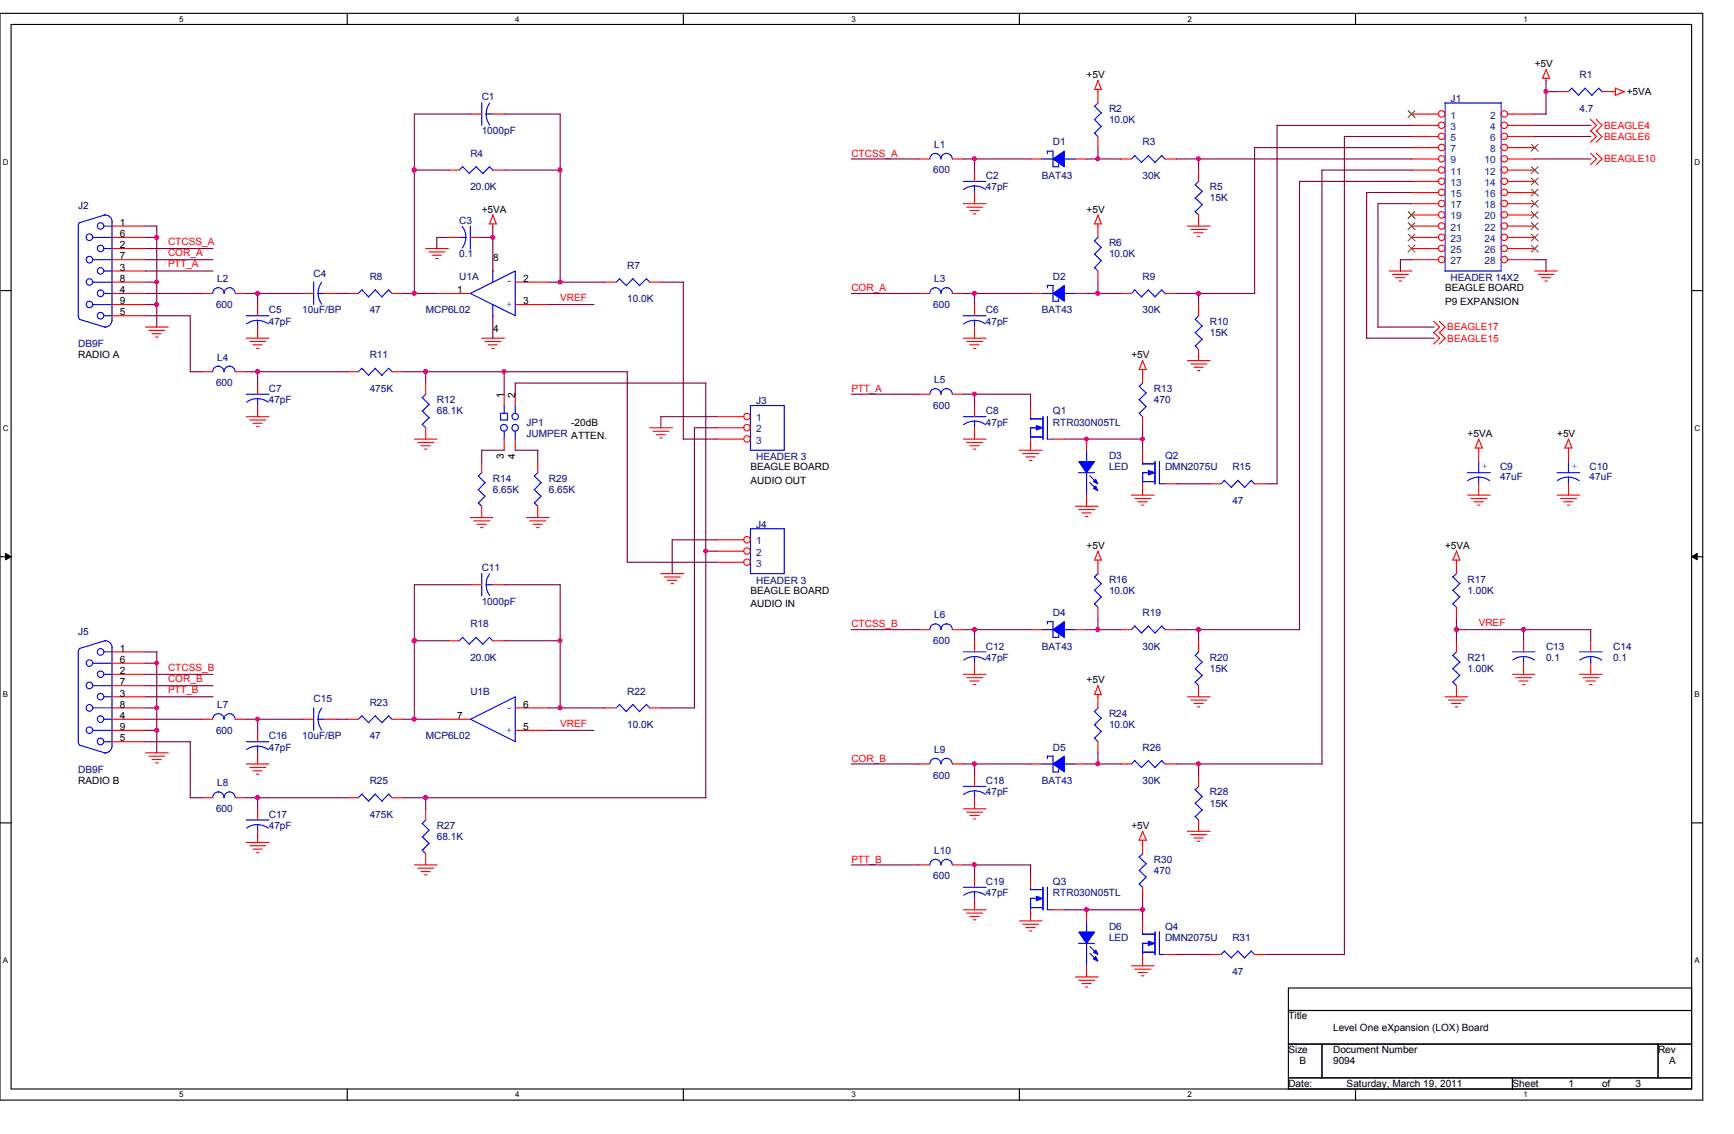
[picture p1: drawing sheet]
<svg xmlns="http://www.w3.org/2000/svg" width="330mm" height="216mm" viewBox="0 0 330 216" stroke-linecap="round" stroke-linejoin="round" font-family="sans-serif">
<path d="M0 2.5h324.2v206.9h-324.2zM2.1 4.7h320v202.6h-320z" fill="none" stroke="#000" stroke-width=".21"/>
<g fill="#fff">
<path d="M34.1 2.8h.8v1.6h-.8z"/>
<path d="M34.1 207.5h.8v1.7h-.8z"/>
</g>
<path d="M66.1 2.5v2.2M66.1 207.3v2.1" fill="none" stroke="#000" stroke-width=".21"/>
<g fill="#fff">
<path d="M98.1 2.8h.8v1.6h-.8z"/>
<path d="M98.1 207.5h.8v1.7h-.8z"/>
</g>
<path d="M130.1 2.5v2.2M130.1 207.3v2.1" fill="none" stroke="#000" stroke-width=".21"/>
<g fill="#fff">
<path d="M162.1 2.8h.8v1.6h-.8z"/>
<path d="M162.1 207.5h.8v1.7h-.8z"/>
</g>
<path d="M194.1 2.5v2.2M194.1 207.3v2.1" fill="none" stroke="#000" stroke-width=".21"/>
<g fill="#fff">
<path d="M226.1 2.8h.8v1.6h-.8z"/>
<path d="M226.1 207.5h.8v1.7h-.8z"/>
</g>
<path d="M258.1 2.5v2.2M258.1 207.3v2.1" fill="none" stroke="#000" stroke-width=".21"/>
<g fill="#fff">
<path d="M290.1 2.8h.8v1.6h-.8z"/>
<path d="M290.1 207.5h.8v1.7h-.8z"/>
<path d="M.6 30h1v1.7h-1z"/>
<path d="M322.7 30h1v1.7h-1z"/>
<path d="M.6 80.6h1v1.7h-1z"/>
<path d="M322.7 80.6h1v1.7h-1z"/>
</g>
<path d="M0 55.3h2.1M322.1 55.3h2.1" fill="none" stroke="#000" stroke-width=".21"/>
<g fill="#fff">
<path d="M.6 131.3h.9v1.7h-.9z"/>
<path d="M322.7 131.3h1v1.7h-1z"/>
</g>
<path d="M0 106h2.1M322.1 106h2.1" fill="none" stroke="#000" stroke-width=".21"/>
<path d="M1.1 105.4l1 .6-1 .6zM322.1 106l1.1-.6v1.2z" fill="#000"/>
<path d="M1.1 105.4l1 .6-1 .6zM322.1 106l1.1-.6v1.2z" fill="none" stroke="#000" stroke-width=".19"/>
<g fill="#fff">
<path d="M.6 182h.9v1.7h-.9z"/>
<path d="M322.7 182h1v1.7h-1z"/>
</g>
<path d="M0 156.7h2.1M322.1 156.7h2.1M245.3 188.1h76.8v19.2h-76.8zM245.3 192.4h76.8M245.3 198.8h76.8M251.7 198.8v6.4M315.7 198.8v6.4M245.3 205.2h76.8M288 205.2v2.1" fill="none" stroke="#000" stroke-width=".21"/>
<g fill="none" stroke="#f00" stroke-width=".21">
<path d="M208.4 17h1.3M209.1 17v.5M209.1 15.3l.6 1.8M209.1 15.3l-.7 1.7M293.7 14.9h1.3M294.4 14.9v.5M294.4 13.2l.7 1.7M294.4 13.2l-.6 1.7M307.1 17.4h.5M307.6 16.8v1.3l1.7-.7M307.6 16.8l1.8 .7M85.3 32.4h2.2"/>
<path d="M93.8 32.4h2.2M183.5 38.8h4.3M184.1 39.5h3M302.9 22.7l1.1 1.2-1.1 1.1M302.9 24.9l1.1 1.1-1.1 1.1M302.9 29.2l1.1 1.1-1.1 1.1M304 22.7l1.1 1.2-1.1 1.1M304 24.9l1.1 1.1-1.1 1.1M304 29.2l1.1 1.1-1.1 1.1M81.1 47.3h4.3M81.7 48h3M82.3 48.6h1.7"/>
<path d="M83 49.2h.4M93.2 42.6h1.3M93.8 42.6v.5M93.8 40.9l.7 1.8M93.9 40.9l-.7 1.7M184.7 40.1h1.8M185.4 40.7h.4M208.4 42.6h1.3M209.1 42.6v.5M209.1 40.9l.6 1.8M209.1 40.9l-.7 1.7M226.1 43h4.3"/>
<path d="M226.8 43.7h3M227.4 44.3h1.7M228 45h.5M264.5 51.6h4.3M265.2 52.2h3M265.7 52.9h1.8M266.5 53.5h.4M292.2 51.6h4.4M292.9 52.2h3M293.5 52.9h1.8M294.2 53.5h.5M27.7 62.3h4.3"/>
<path d="M28.4 62.9h3M29 63.5h1.7M29.6 64.2h.5M38.4 70.8h2.1M44.8 70.8h2.1M46.9 64.4h4.3M46.9 79.3h4.3M47.6 65h3M47.6 80h3M48.2 65.7h1.7M48.8 66.3h.5M81.1 72.9v2.2"/>
<path d="M91.7 64.4h4.3M92.4 65h3M93 65.7h1.7M93.6 66.3h.5M136.5 79.3h5.1M183.5 64.4h4.3M184.1 65h3M184.7 65.7h1.8M185.4 66.3h.4M216.9 70.4h1.4M217.6 70.4v2.5M217.6 79.3v2.1"/>
<path d="M217.6 68.7l.7 1.7M217.6 68.6l-.7 1.8M226.1 68.7h4.3M226.8 69.3h3M227.4 69.9h1.7M228 70.6h.5M273 63.3l1.1 1.1-1.1 1.1M273 61.2l1.1 1.1-1.1 1.1M274.1 63.3l1.1 1.1-1.1 1.1M274.1 61.2l1.1 1.1-1.1 1.1M48.2 80.6h1.7M48.8 81.2h.5"/>
<path d="M78.9 83.6h4.3M79.6 84.2h3M80.2 84.9h1.7M80.8 85.5h.5M81.1 81.4v2.2M89.6 98.5h4.3M90.2 99.2h3.1M90.8 99.8h1.8M100.2 98.5h4.4M100.9 99.2h3M101.5 99.8h1.7M123.7 81.4h4.3"/>
<path d="M124.4 82.1h3M125 82.8h1.7M125.6 83.4h.5M136.5 83.6h5.1M136.5 81.4h5.1M183.5 83.6h4.3M184.1 84.2h3M184.7 84.9h1.8M185.4 85.5h.4M194.1 85.7h4.3M194.8 86.4h3M195.4 87h1.7"/>
<path d="M196 87.7h.5M204.8 96.4h4.3M205.4 97h3.1M206 97.7h1.8M206.7 98.3h.5M215.5 94.3h4.3M216.1 94.9h3M216.7 95.5h1.8M217.4 96.2h.4M279.5 94.3h4.3M280.1 94.9h3M280.7 95.5h1.8"/>
<path d="M280.9 85.3h1.4M281.4 96.2h.4M281.6 85.3v.5M281.6 83.6l.7 1.7M281.6 83.6l-.7 1.7M296.5 94.3h4.3M297.2 94.9h3M297.7 95.5h1.8M298 85.3h1.3M298.5 96.2h.4M298.7 85.3v.5M298.7 83.6l.7 1.7"/>
<path d="M298.7 83.6l-.7 1.7M91.5 100.4h.5M102.2 100.4h.4M125.8 109.2h4.4M126.5 109.8h3M127.1 110.5h1.8M127.8 111.1h.5M208.4 106.6h1.3M209.1 106.6v.5M209.1 104.9l.6 1.8M209.1 104.9l-.7 1.7M276.6 106.6h1.4"/>
<path d="M277.3 106.6v.5M277.3 104.9l.7 1.8M277.4 104.9l-.7 1.7M66.1 136.9h2.1M74.7 136.9h2.1M85.3 122h2.2M93.8 122h2.2M183.5 128.4h4.3M184.1 129h3M184.7 129.7h1.8M185.4 130.3h.4M208.4 132.2h1.3"/>
<path d="M209.1 132.2v.5M209.1 130.5l.6 1.8M209.1 130.5l-.7 1.7M226.1 132.7h4.3M226.8 133.3h3M227.4 133.9h1.7M228 134.6h.5M275.2 132.7h4.3M275.8 133.3h3.1M276.4 133.9h1.8M277.1 134.6h.5M277.3 122v2.1"/>
<path d="M277.3 130.5v2.2M288 128.4h4.3M288.6 129h3.1M289.2 129.7h1.8M289.9 130.3h.5M300.8 128.4h4.3M301.4 129h3.1M302 129.7h1.8M302.7 130.3h.5M27.7 143.3h4.3M28.4 144h3M29 144.6h1.7"/>
<path d="M29.6 145.2h.5M46.9 145.4h4.3M47.6 146.1h3M48.2 146.8h1.7M48.8 147.4h.5M183.5 154h4.3M184.1 154.6h3M184.7 155.3h1.8M185.4 155.9h.4M216.9 160h1.4M217.6 160v.4M217.6 158.3l.7 1.7"/>
<path d="M217.6 158.2l-.7 1.8M226.1 158.3h4.3M226.8 158.9h3M227.4 159.5h1.7M46.9 160.4h4.3M47.6 161h3M48.2 161.7h1.7M48.8 162.3h.5M78.9 164.7h4.3M79.6 165.3h3M80.2 165.9h1.7M80.8 166.6h.5"/>
<path d="M174.9 164.7h2.2M181.3 164.7h2.2M183.5 173.2h4.3M184.1 173.8h3M184.7 174.5h1.8M185.4 175.1h.4M194.1 175.3h4.3M194.8 176h3M195.4 176.6h1.7M196 177.2h.5M228 160.2h.5M204.8 186h4.3"/>
<path d="M205.4 186.6h3.1M206 187.3h1.8M206.7 187.9h.5M215.5 183.9h4.3M216.1 184.5h3M216.7 185.2h1.8M217.4 185.8h.4"/>
<circle cx="142.2" cy="79.3" r=".62"/>
<circle cx="142.2" cy="83.6" r=".62"/>
<circle cx="142.2" cy="81.4" r=".62"/>
</g>
<g fill="none" stroke="#00f" stroke-width=".21">
<path d="M88.1 31.7l1.3 1.4M88.1 31.7l-.6 .7M90.7 31.7l1.3 1.4M90.7 31.7l-1.3 1.3M93.2 31.7l.7 .7M93.3 31.7l-1.4 1.3M198.4 55.9h2.1M199.4 54.4h1.1M200.5 54.3v3.1h1.1M202.6 55.9h2.2M40.5 70.8a1.05 1.05 0 0 1 1.1-1.1 1.11 1.11 0 0 1 1.1 1.1 1.06 1.06 0 0 1 1-1.1 1.06 1.06 0 0 1 1.1 1.1M80.4 78.2l1.3 1.3"/>
<path d="M80.4 75.6l1.3 1.4M81.1 75l-.7 .7M81.7 79.5l-1.3 1.3 .7 .6M81.7 77l-1.3 1.3M142.9 77.2h6.4v8.5h-6.4zM216.9 78.6l.7 .7M216.9 76.1l1.4 1.3M216.9 73.5l1.4 1.3M217.6 72.9l-.7 .7M218.3 77.4l-1.4 1.3M218.3 74.8l-1.4 1.3M68.9 136.3l1.3 1.3"/>
<path d="M69 136.3l-.8 .6M71.5 136.3l1.3 1.3M71.5 136.3l-1.3 1.3M74 136.3l.7 .7M74 136.3l-1.3 1.3M88.1 121.4l1.3 1.3M88.1 121.3l-.6 .7M90.7 121.4l1.3 1.3M90.7 121.3l-1.3 1.3M93.2 121.4l.7 .6M93.3 121.3l-1.4 1.3M276.6 129.8l.7 .7"/>
<path d="M276.6 127.3l1.4 1.3M276.6 124.7l1.4 1.4M277.4 124.1l-.7 .7M278 128.6l-1.3 1.3M278 126l-1.3 1.3M177.1 164.7a1.06 1.06 0 0 1 1-1.1 1.06 1.06 0 0 1 1.1 1.1 1.05 1.05 0 0 1 1-1.1 1.09 1.09 0 0 1 1.1 1.1"/>
</g>
<path d="M200.5 55.9l2.2-1.5v3z" fill-rule="evenodd" fill="#00f"/>
<g fill="none" stroke="#00f" stroke-width=".21">
<path d="M198.4 30.3h2.1M199.4 28.8h1.1M200.5 28.7v3h1.1M202.6 30.3h2.2M17.7 58h3.7M17.7 53.7h3.7M17.7 49.4h3.7M17.7 45.2h3.7M19.8 55.9h1.5M19.8 51.6h1.5M19.8 47.3h1.5M19.8 43h1.5"/>
<path d="M20 40.9a1.29 1.29 0 0 1 1.3 1.3v18.8a1.33 1.33 0 0 1-1.3 1.3M20.1 40.9l-5 1.5-.2 .4v17.3l.3 .6M199.5 54.4v.4M200.5 55.9l2.2-1.5v3zM201.6 56.9v.5M15.1 60.8l5 1.5M19.8 60.1h1.5M177.1 145.4a1.06 1.06 0 0 1 1-1 1.06 1.06 0 0 1 1.1 1 1.05 1.05 0 0 1 1-1 1.11 1.11 0 0 1 1.1 1"/>
<circle cx="17" cy="45.2" r=".63"/>
<circle cx="17" cy="49.4" r=".63"/>
<circle cx="17" cy="53.7" r=".62"/>
<circle cx="17" cy="58" r=".62"/>
<circle cx="19.1" cy="55.8" r=".63"/>
<circle cx="19.2" cy="51.6" r=".62"/>
<circle cx="19.2" cy="47.3" r=".62"/>
<circle cx="19.2" cy="43" r=".62"/>
<circle cx="19.1" cy="60.1" r=".63"/>
</g>
<g fill="none" stroke="#f00" stroke-width=".21">
<path d="M21.3 55.9h6.4M21.3 58h6.4M21.3 53.7h6.4M21.3 51.6h6.4M21.3 49.4h6.4M21.3 47.3h6.4M21.3 45.2h6.4M21.3 43h6.4M196.2 55.9h2.2M204.8 55.9h2.1M21.3 60.1h6.4M174.9 145.4h2.2"/>
<path d="M181.3 145.4h2.2"/>
</g>
<path d="M200.5 30.3l2.2-1.5v2.9z" fill-rule="evenodd" fill="#00f"/>
<g fill="none" stroke="#00f" stroke-width=".21">
<path d="M275.2 19.6h10.7v32h-10.7zM177.1 30.3a1.06 1.06 0 0 1 1-1.1 1.06 1.06 0 0 1 1.1 1.1 1.05 1.05 0 0 1 1-1.1 1.09 1.09 0 0 1 1.1 1.1M199.5 28.8v.4M200.5 30.3l2.2-1.5v2.9zM201.6 31.3v.4M40.5 55.9v-.1a1.05 1.05 0 0 1 1.1-1 1.08 1.08 0 0 1 1.1 1.1 1.06 1.06 0 0 1 1-1.1 1.06 1.06 0 0 1 1.1 1.1M87.4 45.2h1.3M88 43.1l.6 1.2 .1 .9M88.7 45.2l-.3 1.3-.4 .7M89.6 43v4.4M208.4 50.9l.7 .7M208.4 48.3l1.3 1.4"/>
<path d="M208.4 45.8l1.3 1.3M209.1 45.2l-.7 .6M209.7 49.6l-1.3 1.4M209.7 47.1l-1.3 1.3M183.5 79.3h4.3M183.5 60.1h4.3M185.6 61l1.3 .2 .7 .5M185.6 61l-.9 .1-1.2 .6M185.6 61v1.3M185.6 80.2l1.3 .2 .7 .4M185.6 80.2l-.9 .1-1.2 .5M185.6 80.2v1.3"/>
<path d="M205.4 90h3M206.9 85.7v2.2M206.9 90v4.3M15.2 123.5l-.3 .6v17.2M17.7 139.1h3.7M17.7 134.8h3.7M17.7 130.5h3.7M17.7 126.3h3.7M19.8 136.9h1.5M19.8 132.7h1.5M19.8 128.4h1.5M19.8 124.1h1.5"/>
<path d="M20 122a1.29 1.29 0 0 1 1.3 1.3M20.1 122l-5 1.5M21.3 123.2v18.9a1.31 1.31 0 0 1-1.3 1.2M59.7 134.7v4.4M60.6 136.9l.1 .9 .6 1.2M60.6 136.9h1.3M61.3 134.8l-.5 .8-.2 1.3M118 134.1l1.3 1.4M118 134.1l-.7 .7M120.5 134.1l1.3 1.4M120.6 134.1l-1.4 1.4M123.1 134.1l.7 .7"/>
<path d="M123.1 134.1l-1.3 1.4M14.9 141.2l.3 .6M15.1 141.8l5 1.6M19.8 141.2h1.5M80.4 159.3l1.3 1.3M81.1 156.1l-.7 .6 1.3 1.4M81.7 158l-1.3 1.3M227.6 155.4l.6 .7M227.6 152.9l1.3 1.3M227.6 150.3l1.3 1.4M228.3 149.7l-.7 .7M229 154.2l-1.4 1.3"/>
<path d="M229 151.6l-1.4 1.3M80.4 161.8l.7 .7M81.7 160.6l-1.3 1.3M216.9 168.3l.7 .6M216.9 165.7l1.4 1.3M216.9 163.1l1.4 1.4M217.6 162.5l-.7 .7M218.3 166.9l-1.4 1.4M218.3 164.4l-1.4 1.3M233.2 181.1l1.3 1.3M233.2 181l-.7 .7M235.7 181.1l1.3 1.3"/>
<path d="M235.8 181l-1.3 1.4M238.3 181.1l.7 .7M238.3 181l-1.3 1.4"/>
<circle cx="17" cy="130.5" r=".63"/>
<circle cx="17" cy="134.8" r=".63"/>
<circle cx="17" cy="126.2" r=".62"/>
<circle cx="17" cy="139" r=".62"/>
<circle cx="19.1" cy="124.1" r=".63"/>
<circle cx="19.2" cy="128.4" r=".62"/>
<circle cx="19.2" cy="136.9" r=".62"/>
<circle cx="19.2" cy="132.6" r=".62"/>
<circle cx="19.1" cy="141.2" r=".63"/>
</g>
<g fill="none" stroke="#f00" stroke-width=".21">
<path d="M174.9 30.3h2.2M181.3 30.3h2.2M196.2 30.3h2.2M204.8 30.3h2.1M268.8 30.3h5.1M268.8 21.7h5.1M268.8 23.9h5.1M268.8 26h5.1M268.8 28.1h5.1M268.8 32.4h5.1M268.8 34.5h5.1M268.8 36.7h5.1"/>
<path d="M268.8 38.8h5.1M287.1 30.3h5.1M287.1 21.7h5.1M287.1 23.9h5.1M287.1 26h5.1M287.1 28.1h5.1M287.1 32.4h5.1M287.1 34.5h5.1M287.1 36.7h5.1M287.1 38.8h5.1M38.4 55.9h2.1M44.8 55.9h2.1"/>
<path d="M85.3 45.2h2.2M89.6 45.2h2.1M185.6 58v2.1M209.1 43v2.2M209.1 51.6v2.1M268.8 45.2h5.1M268.8 40.9h5.1M268.8 43h5.1M268.8 47.3h5.1M268.8 49.4h5.1M287.1 45.2h5.1M287.1 40.9h5.1"/>
<path d="M287.1 43h5.1M287.1 47.3h5.1M287.1 49.4h5.1M185.6 62.3v2.1M185.6 77.2v2.1M185.6 81.4v2.2M21.3 134.8h6.4M21.3 139.1h6.4M21.3 136.9h6.4M21.3 132.7h6.4M21.3 130.5h6.4M21.3 128.4h6.4"/>
<path d="M21.3 126.3h6.4M21.3 124.1h6.4M57.6 136.9h2.1M61.8 136.9h2.2M115.2 134.8h2.1M123.7 134.8h2.1M21.3 141.2h6.4M81.1 154v2.1M228.2 147.6v2.1M228.2 156.1v2.2M81.1 162.5v2.2M217.6 160.4v2.1"/>
<path d="M217.6 168.9v2.2M230.4 181.7h2.1M238.9 181.7h2.2"/>
<circle cx="274.5" cy="36.6" r=".62"/>
<circle cx="274.5" cy="30.2" r=".62"/>
<circle cx="274.5" cy="21.7" r=".62"/>
<circle cx="274.5" cy="26" r=".62"/>
<circle cx="274.5" cy="23.8" r=".62"/>
<circle cx="274.5" cy="28.1" r=".62"/>
<circle cx="274.5" cy="34.5" r=".62"/>
<circle cx="274.5" cy="32.4" r=".62"/>
<circle cx="274.5" cy="38.7" r=".62"/>
<circle cx="286.5" cy="26" r=".62"/>
<circle cx="286.5" cy="28.1" r=".62"/>
<circle cx="286.5" cy="34.5" r=".62"/>
<circle cx="286.5" cy="36.6" r=".62"/>
<circle cx="286.5" cy="21.7" r=".62"/>
<circle cx="286.5" cy="30.2" r=".62"/>
<circle cx="286.5" cy="23.8" r=".62"/>
<circle cx="286.5" cy="32.4" r=".62"/>
<circle cx="286.5" cy="38.7" r=".62"/>
<circle cx="274.5" cy="45.2" r=".62"/>
<circle cx="274.5" cy="47.3" r=".62"/>
<circle cx="274.5" cy="49.4" r=".62"/>
<circle cx="274.5" cy="40.9" r=".62"/>
<circle cx="274.5" cy="43" r=".62"/>
<circle cx="286.5" cy="40.9" r=".62"/>
<circle cx="286.5" cy="49.4" r=".62"/>
<circle cx="286.5" cy="45.2" r=".62"/>
<circle cx="286.5" cy="47.3" r=".62"/>
<circle cx="286.5" cy="43" r=".62"/>
</g>
<g fill="none" stroke="#804000" stroke-width=".19">
<path d="M268.2 21.1l1.3 1.3M269.4 21.1l-1.3 1.3M291.6 27.5l1.3 1.3M291.6 31.7l1.3 1.4M291.6 33.9l1.3 1.3M291.6 36l1.3 1.3M291.6 38.1l1.3 1.4M292.9 27.5l-1.3 1.3M292.9 31.7l-1.3 1.4M292.9 33.9l-1.3 1.3M292.9 36l-1.3 1.3M292.9 38.1l-1.3 1.4"/>
<path d="M268.2 40.3l1.3 1.3M268.2 42.4l1.3 1.3M268.2 44.6l1.3 1.3M268.2 46.7l1.3 1.3M269.4 40.3l-1.3 1.3M269.4 42.4l-1.3 1.3M269.4 44.6l-1.3 1.3M269.4 46.7l-1.3 1.3M291.6 40.3l1.3 1.3M291.6 42.4l1.3 1.3M291.6 44.6l1.3 1.3M291.6 46.7l1.3 1.3"/>
<path d="M292.9 40.3l-1.3 1.3M292.9 42.4l-1.3 1.3M292.9 44.6l-1.3 1.3M292.9 46.7l-1.3 1.3"/>
</g>
<path d="M205.4 87.9h3l-1.5 2.1z" fill-rule="evenodd" fill="#00f"/>
<path d="M205.4 87.9h3l-1.5 2.1z" fill="none" stroke="#00f" stroke-width=".21"/>
<path d="M208.6 92.5l.5 .9-.9-.4z" fill-rule="evenodd" fill="#00f"/>
<path d="M208.6 92.5l.5 .9-.9-.4z" fill="none" stroke="#00f" stroke-width=".21"/>
<path d="M208.6 91.3l.5 .8-.9-.4z" fill-rule="evenodd" fill="#00f"/>
<g fill="none" stroke="#00f" stroke-width=".21">
<path d="M299.3 16.8l1.3 1.4M299.4 16.8l-.7 .6M301.9 16.8l1.3 1.4M301.9 16.8l-1.3 1.3M304.4 16.8l.7 .7M304.5 16.8l-1.4 1.3M216.1 29.6l1.3 1.3M216.1 29.6l-.6 .7M218.7 29.6l1.3 1.3M218.7 29.6l-1.3 1.3M221.2 29.6l.7 .7M221.3 29.6l-1.4 1.3"/>
<path d="M59.7 53.7v4.3M60.6 55.9l.1 .8 .6 1.2M60.6 55.9h1.3M61.3 53.8l-.5 .7-.2 1.4M89.6 55.9l8.5-4.3v8.5zM93.8 51.6v2.1M93.8 58v2.2M216.1 55.2l1.3 1.4M216.1 55.2l-.6 .7M218.7 55.2l1.3 1.4M218.7 55.2l-1.3 1.3M221.2 55.2l.7 .7"/>
<path d="M221.3 55.2l-1.4 1.3M46.9 75.1h4.3M49.1 75.9l.8 .1 1.2 .6M49.1 75.9l-1.4 .2-.8 .5M49.1 75.9v1.4M227.6 65.8l.6 .7M227.6 63.3l1.3 1.3M227.6 60.7l1.3 1.4M228.3 60.1l-.7 .7M229 64.6l-1.4 1.3M229 62l-1.4 1.3M207.5 90.6l1.4 1.3"/>
<path d="M207.5 91.9l1.4 1.3M208.6 91.3l.5 .8-.9-.4zM91.7 109.2v4.2M92.6 111.3l.2 1.3 .5 .8M92.6 111.3h1.3M93.3 109.3l-.5 .7-.2 1.3M177.1 119.9a1.06 1.06 0 0 1 1-1.1 1.06 1.06 0 0 1 1.1 1.1v-.1a1.05 1.05 0 0 1 1-1 1.08 1.08 0 0 1 1.1 1.1M208.4 114.9l.7 .7M208.4 112.3l1.3 1.4M208.4 109.8l1.3 1.3M209.1 109.2l-.7 .6M209.7 113.6l-1.3 1.4"/>
<path d="M209.7 111.1l-1.3 1.3M276.6 114.9l.7 .7M276.6 112.3l1.4 1.4M276.6 109.8l1.4 1.3M277.4 109.2l-.7 .6M278 113.6l-1.3 1.4M278 111.1l-1.3 1.3M208.4 138l1.3 1.3M208.4 135.4l1.3 1.3M209.1 134.7l-.7 .8M209.7 139.2l-1.3 1.3M209.7 136.7l-1.3 1.3"/>
<path d="M288 124.1h4.3M290.1 125l1.3 .2 .8 .5M290.1 125l-1.3 .2-.7 .5M290.1 125v1.3M68.9 151.2l1.3 1.4M69 151.2l-.8 .7M71.5 151.2l1.3 1.4M71.5 151.2l-1.3 1.3M74 151.2l.7 .7M74 151.2l-1.3 1.3M208.4 140.5l.7 .7M217.5 179.6h1.4"/>
<path d="M217.6 177.4v.5M217.6 179.6v2.2M217.6 177.9h2.4M219.9 177.4v4.4M220.8 177.4v4.3M217.5 181.3h2.4M220.8 181.7h1.1"/>
</g>
<g fill="none" stroke="#f00" stroke-width=".21">
<path d="M296.5 17.4h2.2M305.1 17.4h2.1M213.3 30.3h2.2M221.9 30.3h2.1M57.6 55.9h2.1M61.8 55.9h2.2M83.2 55.9h6.4M93.8 51.6h.1M98.1 58h6.4M98.1 53.7h6.4M213.3 55.9h2.2M221.9 55.9h2.1"/>
<path d="M228.2 58v2.1M49.1 72.9v2.2M49.1 77.2v2.1M93.8 60.1h.1M228.2 66.5v2.2M206.9 83.6v2.1M206.9 94.3v2.1M89.6 111.3h2.1M93.8 111.3h2.2M174.9 119.9h2.2M181.3 119.9h2.2M209.1 107.1v2.1"/>
<path d="M209.1 115.6v2.1M277.3 107.1v2.1M277.3 115.6v2.1M209.1 132.7v2.1M290.1 122v2.1M290.1 126.3v2.1M66.1 151.9h2.1M74.7 151.9h2.1M209.1 141.2v2.1"/>
</g>
<path d="M218.7 179.2l1.2 .4-1.2 .4z" fill="#00f"/>
<g fill="none" stroke="#00f" stroke-width=".21">
<path d="M183.5 149.7h4.3M185.6 150.6l1.3 .2 .7 .4M185.6 150.6l-.9 .1-1.2 .5M185.6 150.6v1.3M198.4 145.4h2.1M199.4 144h1.1M200.5 143.9v3.1h1.1M202.6 145.4h2.2M183.5 168.9h4.3M185.6 169.8l1.3 .2 .7 .5M185.6 169.8l-.9 .1-1.2 .6M185.6 169.8v1.3"/>
<path d="M218.7 179.2l1.2 .4-1.2 .4z"/>
</g>
<path d="M185.6 147.6v2.1M185.6 151.9v2.1M185.6 166.8v2.1M185.6 171.1v2.1M217.6 175.3v2.1M217.6 181.7v2.2M221.9 181.7h2.1" fill="none" stroke="#f00" stroke-width=".21"/>
<path d="M200.5 145.4l2.2-1.4v3z" fill-rule="evenodd" fill="#00f"/>
<path d="M199.5 144v.4M200.5 145.4l2.2-1.4v3zM201.6 146.5v.5M196.2 171.1h1.4M196.2 172.8h2.4M196.2 168.9v.5h2.5M196.2 171.1v2.2M198.6 168.9v4.4M199.4 173.2h1.1M199.5 168.9v4.3" fill="none" stroke="#00f" stroke-width=".21"/>
<path d="M196.2 145.4h2.2M204.8 145.4h2.1" fill="none" stroke="#f00" stroke-width=".21"/>
<path d="M197.3 170.6l1.3 .5-1.3 .4z" fill="#00f"/>
<path d="M198.4 119.9h2.1M199.4 118.4h1.1M200.5 118.3v3.1h1.1M202.6 119.9h2.2M40.5 151.9v-.1a1.05 1.05 0 0 1 1.1-1 1.08 1.08 0 0 1 1.1 1.1 1.06 1.06 0 0 1 1-1.1 1.06 1.06 0 0 1 1.1 1.1M197.3 170.6l1.3 .5-1.3 .4z" fill="none" stroke="#00f" stroke-width=".21"/>
<path d="M38.4 151.9h2.1M44.8 151.9h2.1M196.2 166.8v2.1M196.2 173.2v2.1M200.5 173.2h2.2" fill="none" stroke="#f00" stroke-width=".21"/>
<path d="M200.5 119.9l2.2-1.5v3z" fill-rule="evenodd" fill="#00f"/>
<g fill="none" stroke="#00f" stroke-width=".21">
<path d="M227.6 37.7l1.3 1.3M227.6 35.1l1.3 1.3M228.3 34.5l-.7 .7M229 38.9l-1.4 1.4M229 36.4l-1.4 1.3M227.6 40.3l.6 .6M95.3 78.7h1.3v1.3h-1.3zM96 77.2v1.5M98.1 77.2v1.5M177.1 75.1a1.06 1.06 0 0 1 1-1.1 1.06 1.06 0 0 1 1.1 1.1 1.05 1.05 0 0 1 1-1.1 1.09 1.09 0 0 1 1.1 1.1M96 82.1v1.5M98.1 82.1v1.5"/>
<path d="M217.5 90h1.4M217.5 91.7h2.4M217.6 87.9v.4M217.6 90v2.2M217.6 88.3h2.4M219.9 87.9v4.3M220.8 92.1h1.1M220.8 87.8v4.3M199.5 118.4v.4M200.5 119.9l2.2-1.5v3zM89.6 136.9l8.5-4.2v8.5zM183.5 124.1h4.3"/>
<path d="M185.6 125l1.3 .2 .7 .5M185.6 125l-.9 .1-1.2 .6M185.6 125v1.3M201.6 120.9v.5M227.6 129.8l.6 .7M227.6 127.3l1.3 1.3M227.6 124.7l1.3 1.4M228.3 124.1l-.7 .7M229 128.6l-1.4 1.3M229 126l-1.4 1.3M46.9 141.2h4.3M46.9 156.1h4.3"/>
<path d="M49.1 142.1l.8 .1 1.2 .5M49.1 142.1l-1.4 .2-.8 .4M49.1 157l.8 .1 1.2 .6M49.1 157l-1.4 .2-.8 .5M49.1 142.1v1.3M49.1 157v1.3"/>
<circle cx="98.1" cy="79.3" r=".62"/>
<circle cx="96" cy="81.4" r=".64"/>
<circle cx="98.1" cy="81.4" r=".63"/>
</g>
<g fill="none" stroke="#f00" stroke-width=".21">
<path d="M228.2 32.4v2.1M228.2 40.9v2.1M96 75.1v2.1M98.1 75.1v2.1M174.9 75.1h2.2M181.3 75.1h2.2M96 83.6v2.1M98.1 83.6v2.1M196.2 119.9h2.2M204.8 119.9h2.1M49.1 139.1v2.1M83.2 136.9h6.4"/>
<path d="M98.1 139.1h6.4M98.1 134.8h6.4M185.6 122v2.1M185.6 126.3v2.1M228.2 122v2.1M228.2 130.5v2.2M49.1 143.3v2.1M49.1 154v2.1M49.1 158.3v2.1"/>
</g>
<path d="M218.7 89.6l1.2 .4-1.2 .4z" fill="#00f"/>
<g fill="none" stroke="#00f" stroke-width=".21">
<path d="M177.1 55.9a1.06 1.06 0 0 1 1-1.1 1.06 1.06 0 0 1 1.1 1.1v-.1a1.05 1.05 0 0 1 1-1 1.08 1.08 0 0 1 1.1 1.1M196.2 79.3v.5M196.2 79.7h2.5M198.6 79.3v4.3M199.5 79.3v4.3M196.2 81.4h1.4M196.2 83.2h2.4M196.2 81.4v2.2M199.4 83.6h1.1M218.7 89.6l1.2 .4-1.2 .4zM233.2 91.5l1.3 1.3M233.2 91.4l-.7 .7"/>
<path d="M235.7 91.5l1.3 1.3M235.8 91.4l-1.3 1.4M238.3 91.5l.7 .7M238.3 91.4l-1.3 1.4"/>
</g>
<path d="M174.9 55.9h2.2M181.3 55.9h2.2M217.6 85.7v2.2M217.6 92.1v2.2M221.9 92.1h2.1M230.4 92.1h2.1M238.9 92.1h2.2" fill="none" stroke="#f00" stroke-width=".21"/>
<path d="M197.3 81l1.3 .4-1.3 .5z" fill="#00f"/>
<g fill="none" stroke="#00f" stroke-width=".21">
<path d="M91.7 19.6v4.3M93.3 19.6l-.6 1.2-.1 .9M209.1 19.6l-.7 .6M92.6 21.7l.2 1.3 .5 .8M92.6 21.7h1.3M183.5 34.5h4.3M185.6 35.4l1.3 .2 .7 .5M185.6 35.4l-.9 .1-1.2 .6M185.6 35.4v1.3M208.4 25.3l.7 .7M208.4 22.7l1.3 1.4M208.4 20.2l1.3 1.3"/>
<path d="M209.7 24l-1.3 1.4M209.7 21.5l-1.3 1.3M68.2 55.9l.8-.7 1.2 1.4M71.5 55.2l1.3 1.4M71.5 55.2l-1.3 1.3M74 55.2l.7 .7M74 55.2l-1.3 1.3M118 53.1l1.3 1.3M118 53l-.7 .7M120.5 53.1l1.3 1.3M120.6 53l-1.4 1.4M123.1 53.1l.7 .7"/>
<path d="M123.1 53l-1.3 1.4M46.9 60.1h4.3M49.1 61l.8 .1 1.2 .6M49.1 61l-1.4 .2-.8 .5M49.1 61v1.3M68.9 70.1l1.3 1.4M69 70.1l-.8 .7M71.5 70.1l1.3 1.4M71.5 70.1l-1.3 1.4M74 70.1l.7 .7M74 70.1l-1.3 1.4M91.1 95.7l.6 .7"/>
<path d="M91.1 93.2l1.3 1.3M91.1 90.6l1.3 1.3M91.8 90l-.7 .6M92.4 94.4l-1.3 1.3M92.4 91.9l-1.3 1.3M101.7 95.7l.7 .7M101.7 93.2l1.3 1.3M101.7 90.6l1.3 1.3M102.4 90l-.6 .6M103.1 94.4l-1.3 1.3M103.1 91.9l-1.3 1.3M197.3 81l1.3 .4-1.3 .5z"/>
<path d="M279.5 90h4.3M281.6 90.8l1.3 .3 .8 .4M281.6 90.8l-.9 .2-1.2 .5M281.6 87.9v2.1M281.6 90.8v1.4M142.9 100.7h6.4v8.5h-6.4zM216.1 119.2l1.3 1.4M216.1 119.2l-.6 .7M218.7 119.2l1.3 1.4M218.7 119.2l-1.3 1.3M221.2 119.2l.7 .7M221.3 119.2l-1.4 1.3"/>
<path d="M40.5 136.9a1.05 1.05 0 0 1 1.1-1 1.09 1.09 0 0 1 1.1 1 1.06 1.06 0 0 1 1-1 1.06 1.06 0 0 1 1.1 1M300.8 124.1h4.3M302.9 125l1.3 .2 .8 .5M302.9 125l-.9 .1-1.2 .6M302.9 125v1.3M205.4 179.6h3M206.9 175.3v2.2M206.9 179.6v4.3"/>
</g>
<g fill="none" stroke="#f00" stroke-width=".21">
<path d="M209.1 17.4v2.2M89.6 21.7h2.1M93.8 21.7h2.2M185.6 32.4v2.1M185.6 36.7v2.1M209.1 26v2.1M49.1 58v2.1M66.1 55.9h2.1M74.7 55.9h2.1M115.2 53.7h2.1M123.7 53.7h2.1M49.1 62.3v2.1"/>
<path d="M66.1 70.8h2.1M74.7 70.8h2.1M196.2 77.2v2.1M91.7 87.9v2.1M91.7 96.4v2.1M102.4 87.9v2.1M102.4 96.4v2.1M196.2 83.6v2.1M200.5 83.6h2.2M281.6 85.7v2.2M281.6 92.1v2.2M136.5 102.8h5.1"/>
<path d="M136.5 104.9h5.1M136.5 107.1h5.1M213.3 119.9h2.2M221.9 119.9h2.1M38.4 136.9h2.1M44.8 136.9h2.1M302.9 122v2.1M302.9 126.3v2.1"/>
<circle cx="142.2" cy="104.9" r=".62"/>
<circle cx="142.2" cy="107" r=".62"/>
<circle cx="142.2" cy="102.7" r=".62"/>
</g>
<path d="M205.4 177.4h3l-1.5 2.2z" fill-rule="evenodd" fill="#00f"/>
<path d="M205.4 177.4h3l-1.5 2.2z" fill="none" stroke="#00f" stroke-width=".21"/>
<path d="M208.6 182.1l.5 .9-.9-.4z" fill-rule="evenodd" fill="#00f"/>
<path d="M208.6 182.1l.5 .9-.9-.4z" fill="none" stroke="#00f" stroke-width=".21"/>
<path d="M208.2 181.3l.4-.4 .5 .8z" fill-rule="evenodd" fill="#00f"/>
<g fill="none" stroke="#00f" stroke-width=".21">
<path d="M296.5 90h4.3M298.7 90.8l.8 .2 1.2 .5M298.7 90.8l-1.4 .3-.7 .4M298.7 87.9v2.1M298.7 90.8v1.4M216.1 144.8l1.3 1.4M216.1 144.8l-.6 .6M218.7 144.8l1.3 1.4M218.7 144.8l-1.3 1.3M221.2 144.8l.7 .7M221.3 144.8l-1.4 1.3M207.5 180.2l1.4 1.3"/>
<path d="M207.5 181.5l1.4 1.3M208.2 181.3l.4-.4 .5 .8z"/>
</g>
<path d="M298.7 85.7v2.2M298.7 92.1v2.2M213.3 145.4h2.2M221.9 145.4h2.1M206.9 173.2v2.1M206.9 183.9v2.1" fill="none" stroke="#f00" stroke-width=".21"/>
<g fill="none" stroke="#800040" stroke-width=".21">
<path d="M294.4 15.3v6.5M294.4 17.4h2.2M78.9 32.4h6.5M89.6 21.7h-10.7v34.2M96 32.4h10.7M96 21.7h10.7M106.7 21.7v32.1M162.1 30.3h12.8M183.5 30.3h12.8M185.6 30.3v2.1M206.9 30.3h6.5M209.1 28.1v2.2"/>
<path d="M224 30.3h44.8M228.2 30.3v2.1M256 26h12.8M256 25.9v155.8M268.8 32.4h-17.1v113.1M268.8 28.1h-29.9v27.8M268.8 23.9h-25.6v68.2M268.8 34.5h-21.3v85.4M268.8 38.8h-6.4v23.5M268.8 36.7h-8.6v27.7M292.2 21.7h2.2M292.2 30.3h10.8"/>
<path d="M292.2 23.9h10.8M292.2 26h10.8M27.7 45.2h2.2M27.7 53.7h2.2M27.7 55.9h10.7M27.7 47.3h12.9M27.7 49.4h12.9M27.7 51.6h12.9M27.7 43h2.2M27.7 58h2.2M29.8 43v19.3M46.9 55.9h10.7"/>
<path d="M49.1 55.9v2.1M64 55.9h2.2M76.8 55.9h6.4M85.4 45.2h-2.2v2.2M91.7 45.2h2.2M93.8 43v8.6M104.5 53.7h10.7M104.5 58h8.6M125.8 53.7h4.4M130.1 53.7v29.9M162.1 55.9h12.8M183.5 55.9h12.8"/>
<path d="M185.6 55.9v2.1M206.9 55.9h6.5M209.1 53.7v2.2M224 55.9h15M228.2 55.9v2.1M268.8 49.4h-2.1v2.2M292.2 49.4h2.2M294.4 49.4v2.2M27.7 60.1h8.6M36.2 70.8h2.2M36.2 60.1v10.7M46.9 70.8h19.3"/>
<path d="M49.1 70.8v2.2M76.8 70.8h42.7M81.1 70.8v2.2M93.8 60.1v4.3M96 70.8v4.3M119.5 70.8v36.3M134.4 72.9v79M134.4 72.9h-36.3v2.2M136.6 79.3h-10.8v2.2M162.1 75.1h12.8M183.5 75.1h12.8M185.6 75.1v2.2"/>
<path d="M196.2 75.1v2.2M260.2 64.4h12.9M262.4 62.3h10.7M96 85.7h-4.3v2.2M98.1 85.7h4.3M102.4 85.7v2.2M130.1 83.6h6.5M136.6 81.4h-4.4v53.4M202.7 83.6h14.9M217.6 81.4v4.4M224 92.1h6.4M241.1 92.1h2.1"/>
<path d="M89.6 111.3h-10.7v25.7M96 111.3h10.7M106.7 111.3v23.5M119.5 107.1h17.1M134.4 104.9h2.2M136.6 102.8h-8.6v6.5M162.1 119.9h12.8M183.5 119.9h12.8M185.6 119.9v2.1M206.9 119.9h6.5M209.1 117.7v2.2M224 119.9h23.5"/>
<path d="M228.2 119.9v2.1M277.3 119.9h25.7M277.3 117.7v4.3M290.1 119.8v2.2M302.9 119.8v2.2M27.7 136.9h10.7M27.7 130.5h12.9M27.7 124.1h2.2M27.7 139.1h2.2M27.7 134.8h2.2M27.7 128.4h12.9M27.7 132.7h12.9"/>
<path d="M27.7 126.3h2.2M29.8 124.1v19.3M46.9 136.9h10.7M49.1 136.9v2.2M64 136.9h2.2M76.8 136.9h6.4M78.9 122h6.5M96 122h10.7M104.5 139.1h8.6M104.5 134.8h10.7M125.8 134.8h6.5M27.7 141.2h8.6"/>
<path d="M36.2 141.2v10.7M36.2 151.9h2.2M46.9 151.9h19.3M49.1 151.9v2.1M76.8 151.9h57.6M81.1 151.9v2.1M162.1 145.4h12.8M183.5 145.4h12.8M185.6 145.4v2.2M206.9 145.4h6.5M209.1 143.3v2.2M224 145.4h27.8"/>
<path d="M228.2 145.4v2.2M162.1 164.7h12.8M183.5 164.7h12.8M185.6 164.7v2.1M196.2 164.7v2.1M202.7 173.2h14.9M217.6 171.1v4.3M224 181.7h6.4M241.1 181.7h15"/>
</g>
<circle cx="93.8" cy="45.2" r=".4" fill="#f0f"/>
<circle cx="93.8" cy="45.2" r=".4" fill="none" stroke="#f0f" stroke-width=".21"/>
<circle cx="106.6" cy="32.4" r=".4" fill="#f0f"/>
<circle cx="106.6" cy="32.4" r=".4" fill="none" stroke="#f0f" stroke-width=".21"/>
<circle cx="106.6" cy="53.7" r=".4" fill="#f0f"/>
<circle cx="106.6" cy="53.7" r=".4" fill="none" stroke="#f0f" stroke-width=".21"/>
<circle cx="78.9" cy="32.4" r=".4" fill="#f0f"/>
<circle cx="78.9" cy="32.4" r=".4" fill="none" stroke="#f0f" stroke-width=".21"/>
<circle cx="78.9" cy="55.8" r=".4" fill="#f0f"/>
<circle cx="78.9" cy="55.8" r=".4" fill="none" stroke="#f0f" stroke-width=".21"/>
<circle cx="78.9" cy="32.4" r=".4" fill="#f0f"/>
<circle cx="78.9" cy="32.4" r=".4" fill="none" stroke="#f0f" stroke-width=".21"/>
<circle cx="49" cy="55.8" r=".4" fill="#f0f"/>
<circle cx="49" cy="55.8" r=".4" fill="none" stroke="#f0f" stroke-width=".21"/>
<circle cx="49" cy="70.7" r=".4" fill="#f0f"/>
<circle cx="49" cy="70.7" r=".4" fill="none" stroke="#f0f" stroke-width=".21"/>
<circle cx="29.8" cy="58" r=".4" fill="#f0f"/>
<circle cx="29.8" cy="58" r=".4" fill="none" stroke="#f0f" stroke-width=".21"/>
<circle cx="29.8" cy="53.7" r=".4" fill="#f0f"/>
<circle cx="29.8" cy="53.7" r=".4" fill="none" stroke="#f0f" stroke-width=".21"/>
<circle cx="29.8" cy="45.2" r=".4" fill="#f0f"/>
<circle cx="29.8" cy="45.2" r=".4" fill="none" stroke="#f0f" stroke-width=".21"/>
<circle cx="81" cy="70.7" r=".4" fill="#f0f"/>
<circle cx="81" cy="70.7" r=".4" fill="none" stroke="#f0f" stroke-width=".21"/>
<circle cx="96" cy="70.7" r=".4" fill="#f0f"/>
<circle cx="96" cy="70.7" r=".4" fill="none" stroke="#f0f" stroke-width=".21"/>
<circle cx="81" cy="151.9" r=".4" fill="#f0f"/>
<circle cx="81" cy="151.9" r=".4" fill="none" stroke="#f0f" stroke-width=".21"/>
<circle cx="106.6" cy="122" r=".4" fill="#f0f"/>
<circle cx="106.6" cy="122" r=".4" fill="none" stroke="#f0f" stroke-width=".21"/>
<circle cx="106.6" cy="134.8" r=".4" fill="#f0f"/>
<circle cx="106.6" cy="134.8" r=".4" fill="none" stroke="#f0f" stroke-width=".21"/>
<circle cx="78.9" cy="122" r=".4" fill="#f0f"/>
<circle cx="78.9" cy="122" r=".4" fill="none" stroke="#f0f" stroke-width=".21"/>
<circle cx="49" cy="136.9" r=".4" fill="#f0f"/>
<circle cx="49" cy="136.9" r=".4" fill="none" stroke="#f0f" stroke-width=".21"/>
<circle cx="78.9" cy="122" r=".4" fill="#f0f"/>
<circle cx="78.9" cy="122" r=".4" fill="none" stroke="#f0f" stroke-width=".21"/>
<circle cx="29.8" cy="134.8" r=".4" fill="#f0f"/>
<circle cx="29.8" cy="134.8" r=".4" fill="none" stroke="#f0f" stroke-width=".21"/>
<circle cx="29.8" cy="139" r=".4" fill="#f0f"/>
<circle cx="29.8" cy="139" r=".4" fill="none" stroke="#f0f" stroke-width=".21"/>
<circle cx="29.8" cy="126.2" r=".4" fill="#f0f"/>
<circle cx="29.8" cy="126.2" r=".4" fill="none" stroke="#f0f" stroke-width=".21"/>
<circle cx="49" cy="151.9" r=".4" fill="#f0f"/>
<circle cx="49" cy="151.9" r=".4" fill="none" stroke="#f0f" stroke-width=".21"/>
<circle cx="78.9" cy="136.9" r=".4" fill="#f0f"/>
<circle cx="78.9" cy="136.9" r=".4" fill="none" stroke="#f0f" stroke-width=".21"/>
<circle cx="277.3" cy="119.9" r=".4" fill="#f0f"/>
<circle cx="277.3" cy="119.9" r=".4" fill="none" stroke="#f0f" stroke-width=".21"/>
<circle cx="290.1" cy="119.9" r=".4" fill="#f0f"/>
<circle cx="290.1" cy="119.9" r=".4" fill="none" stroke="#f0f" stroke-width=".21"/>
<circle cx="209" cy="30.2" r=".4" fill="#f0f"/>
<circle cx="209" cy="30.2" r=".4" fill="none" stroke="#f0f" stroke-width=".21"/>
<circle cx="228.2" cy="30.2" r=".4" fill="#f0f"/>
<circle cx="228.2" cy="30.2" r=".4" fill="none" stroke="#f0f" stroke-width=".21"/>
<circle cx="209" cy="55.8" r=".4" fill="#f0f"/>
<circle cx="209" cy="55.8" r=".4" fill="none" stroke="#f0f" stroke-width=".21"/>
<circle cx="228.2" cy="55.8" r=".4" fill="#f0f"/>
<circle cx="228.2" cy="55.8" r=".4" fill="none" stroke="#f0f" stroke-width=".21"/>
<circle cx="206.9" cy="83.6" r=".4" fill="#f0f"/>
<circle cx="206.9" cy="83.6" r=".4" fill="none" stroke="#f0f" stroke-width=".21"/>
<circle cx="217.6" cy="83.6" r=".4" fill="#f0f"/>
<circle cx="217.6" cy="83.6" r=".4" fill="none" stroke="#f0f" stroke-width=".21"/>
<circle cx="206.9" cy="173.2" r=".4" fill="#f0f"/>
<circle cx="206.9" cy="173.2" r=".4" fill="none" stroke="#f0f" stroke-width=".21"/>
<circle cx="209" cy="119.9" r=".4" fill="#f0f"/>
<circle cx="209" cy="119.9" r=".4" fill="none" stroke="#f0f" stroke-width=".21"/>
<circle cx="217.6" cy="173.2" r=".4" fill="#f0f"/>
<circle cx="217.6" cy="173.2" r=".4" fill="none" stroke="#f0f" stroke-width=".21"/>
<circle cx="228.2" cy="119.9" r=".4" fill="#f0f"/>
<circle cx="228.2" cy="119.9" r=".4" fill="none" stroke="#f0f" stroke-width=".21"/>
<circle cx="228.2" cy="145.4" r=".4" fill="#f0f"/>
<circle cx="228.2" cy="145.4" r=".4" fill="none" stroke="#f0f" stroke-width=".21"/>
<circle cx="209" cy="145.4" r=".4" fill="#f0f"/>
<circle cx="209" cy="145.4" r=".4" fill="none" stroke="#f0f" stroke-width=".21"/>
<circle cx="294.4" cy="17.4" r=".4" fill="#f0f"/>
<circle cx="294.4" cy="17.4" r=".4" fill="none" stroke="#f0f" stroke-width=".21"/>
<circle cx="134.4" cy="104.9" r=".4" fill="#f0f"/>
<circle cx="134.4" cy="104.9" r=".4" fill="none" stroke="#f0f" stroke-width=".21"/>
<circle cx="185.6" cy="30.2" r=".4" fill="#f0f"/>
<circle cx="185.6" cy="30.2" r=".4" fill="none" stroke="#f0f" stroke-width=".21"/>
<circle cx="185.6" cy="55.8" r=".4" fill="#f0f"/>
<circle cx="185.6" cy="55.8" r=".4" fill="none" stroke="#f0f" stroke-width=".21"/>
<circle cx="185.6" cy="75" r=".4" fill="#f0f"/>
<circle cx="185.6" cy="75" r=".4" fill="none" stroke="#f0f" stroke-width=".21"/>
<circle cx="185.6" cy="119.9" r=".4" fill="#f0f"/>
<circle cx="185.6" cy="119.9" r=".4" fill="none" stroke="#f0f" stroke-width=".21"/>
<circle cx="185.6" cy="164.6" r=".4" fill="#f0f"/>
<circle cx="185.6" cy="164.6" r=".4" fill="none" stroke="#f0f" stroke-width=".21"/>
<circle cx="185.6" cy="145.4" r=".4" fill="#f0f"/>
<circle cx="185.6" cy="145.4" r=".4" fill="none" stroke="#f0f" stroke-width=".21"/>
<g font-size="1.9">
<text x="206.9" y="14.9">+5V</text>
<text x="292.2" y="12.7">+5V</text>
<text x="309.8" y="18.1">+5VA</text>
<text x="91.7" y="40.5">+5VA</text>
<text x="206.9" y="40.5">+5V</text>
<text x="22.8" y="47.3">2</text>
<text x="22.8" y="45.2">6</text>
<text x="22.8" y="43">1</text>
<text x="22.8" y="53.7">8</text>
<text x="22.8" y="51.6">3</text>
<text x="22.8" y="49.4">7</text>
<text x="93.9" y="49.7">8</text>
<text x="99.6" y="53.7">2</text>
<text x="22.8" y="57.9">9</text>
<text x="22.8" y="55.8">4</text>
<text x="87" y="55.8">1</text>
<text x="99.6" y="57.9">3</text>
<text x="275.2" y="55.4">BEAGLE BOARD</text>
<text x="275.2" y="58">P9 EXPANSION</text>
<text x="22.8" y="60.1">5</text>
<text x="93.9" y="63.3">4</text>
<text x="14.9" y="68.2">RADIO A</text>
<text x="215.5" y="68.2">+5V</text>
<text x="96" y="75.7" transform="rotate(-90 96 75.7)">1</text>
<text x="98.1" y="75.7" transform="rotate(-90 98.1 75.7)">2</text>
<text x="108.8" y="81">-20dB</text>
<text x="279.5" y="83.1">+5VA</text>
<text x="296.5" y="83.1">+5V</text>
<text x="96" y="87.3" transform="rotate(-90 96 87.3)">3</text>
<text x="98.1" y="87.3" transform="rotate(-90 98.1 87.3)">4</text>
<text x="142.9" y="89.6">BEAGLE BOARD</text>
<text x="142.9" y="92.1">AUDIO OUT</text>
<text x="206.9" y="104.5">+5V</text>
<text x="275.2" y="104.5">+5VA</text>
<text x="142.9" y="113">BEAGLE BOARD</text>
<text x="142.9" y="115.6">AUDIO IN</text>
<text x="22.8" y="124.1">1</text>
<text x="22.8" y="130.5">7</text>
<text x="22.8" y="128.3">2</text>
<text x="22.8" y="126.2">6</text>
<text x="206.9" y="130.1">+5V</text>
<text x="22.8" y="136.9">4</text>
<text x="22.8" y="134.7">8</text>
<text x="22.8" y="132.6">3</text>
<text x="87" y="136.9">7</text>
<text x="99.6" y="134.7">6</text>
<text x="22.8" y="141.2">5</text>
<text x="22.8" y="139">9</text>
<text x="99.6" y="139">5</text>
<text x="14.9" y="149.3">RADIO B</text>
<text x="215.5" y="157.8">+5V</text>
<text x="245.3" y="194.1">Title</text>
<text x="253.9" y="196.2">Level One eXpansion (LOX) Board</text>
<text x="245.3" y="200.5">Size</text>
<text x="247.5" y="202.6">B</text>
<text x="253.9" y="200.5">Document Number</text>
<text x="253.9" y="202.6">9094</text>
<text x="315.7" y="200.5">Rev</text>
<text x="317.9" y="202.6">A</text>
<text x="245.3" y="206.9">Date:</text>
<text x="256.4" y="206.9">Saturday, March 19, 2011</text>
<text x="288" y="206.9">Sheet</text>
<text x="298.7" y="206.9">1</text>
<text x="305.1" y="206.9">of</text>
<text x="311.5" y="206.9">3</text>
</g>
<g font-size="1.9" fill="#000080">
<text x="300.8" y="14.9">R1</text>
<text x="91.7" y="19.1">C1</text>
<text x="211.2" y="21.3">R2</text>
<text x="211.2" y="23.4">10.0K</text>
<text x="276.2" y="19.3">J1</text>
<text x="300.8" y="21.3">4.7</text>
<text x="89.6" y="29.8">R4</text>
<text x="91.7" y="25.6">1000pF</text>
<text x="177.9" y="28.1">L1</text>
<text x="200.5" y="27.7">D1</text>
<text x="217.6" y="27.7">R3</text>
<text x="177.7" y="33">600</text>
<text x="187.7" y="34.1">C2</text>
<text x="198.4" y="34.1">BAT43</text>
<text x="217.6" y="34.1">30K</text>
<text x="14.9" y="39.8">J2</text>
<text x="89.6" y="36.2">20.0K</text>
<text x="187.7" y="36.2">47pF</text>
<text x="230.4" y="36.2">R5</text>
<text x="230.4" y="38.4">15K</text>
<text x="87.5" y="42.6">C3</text>
<text x="211.2" y="46.9">R6</text>
<text x="41.4" y="53.7">L2</text>
<text x="59.7" y="52.7">C4</text>
<text x="70.4" y="53.3">R8</text>
<text x="87.5" y="49">0.1</text>
<text x="87.5" y="53.3">U1A</text>
<text x="119.5" y="51.1">R7</text>
<text x="177.9" y="53.7">L3</text>
<text x="200.5" y="53.3">D2</text>
<text x="211.2" y="49">10.0K</text>
<text x="217.6" y="53.3">R9</text>
<text x="276.2" y="53.5">HEADER 14X2</text>
<text x="41.1" y="58.6">600</text>
<text x="51.2" y="59.7">C5</text>
<text x="57.6" y="59.7">10uF/BP</text>
<text x="70.4" y="59.7">47</text>
<text x="81.1" y="59.7">MCP6L02</text>
<text x="119.5" y="57.6">10.0K</text>
<text x="177.7" y="58.6">600</text>
<text x="187.7" y="59.7">C6</text>
<text x="198.4" y="59.7">BAT43</text>
<text x="217.6" y="59.7">30K</text>
<text x="51.2" y="61.8">47pF</text>
<text x="187.7" y="61.8">47pF</text>
<text x="230.4" y="61.8">R10</text>
<text x="230.4" y="64">15K</text>
<text x="14.9" y="66.1">DB9F</text>
<text x="41.4" y="68.7">L4</text>
<text x="70.4" y="68.2">R11</text>
<text x="41.1" y="73.6">600</text>
<text x="51.2" y="74.6">C7</text>
<text x="51.2" y="76.7">47pF</text>
<text x="70.4" y="74.6">475K</text>
<text x="83.2" y="76.7">R12</text>
<text x="144" y="77">J3</text>
<text x="177.7" y="77.8">600</text>
<text x="177.9" y="72.9">L5</text>
<text x="219.7" y="74.6">R13</text>
<text x="219.7" y="76.7">470</text>
<text x="83.2" y="78.9">68.1K</text>
<text x="100.2" y="81">JP1</text>
<text x="100.2" y="83.1">JUMPER ATTEN.</text>
<text x="187.7" y="78.9">C8</text>
<text x="187.7" y="81">47pF</text>
<text x="200.5" y="78.9">Q1</text>
<text x="200.5" y="81">RTR030N05TL</text>
<text x="144" y="87.6">HEADER 3</text>
<text x="211.2" y="87.4">D3</text>
<text x="211.2" y="89.6">LED</text>
<text x="221.9" y="87.4">Q2</text>
<text x="221.9" y="89.6">DMN2075U</text>
<text x="234.7" y="89.6">R15</text>
<text x="285.6" y="89.6">C9</text>
<text x="302.7" y="89.6">C10</text>
<text x="93.8" y="91.7">R14</text>
<text x="93.8" y="93.8">6.65K</text>
<text x="104.5" y="91.7">R29</text>
<text x="104.5" y="93.8">6.65K</text>
<text x="234.7" y="96">47</text>
<text x="285.6" y="91.5">47uF</text>
<text x="302.7" y="91.5">47uF</text>
<text x="144" y="100.4">J4</text>
<text x="91.7" y="108.7">C11</text>
<text x="144" y="111.1">HEADER 3</text>
<text x="211.2" y="110.9">R16</text>
<text x="211.2" y="113">10.0K</text>
<text x="279.5" y="110.9">R17</text>
<text x="279.5" y="113">1.00K</text>
<text x="89.6" y="119.4">R18</text>
<text x="91.7" y="115.1">1000pF</text>
<text x="177.9" y="117.7">L6</text>
<text x="200.5" y="117.3">D4</text>
<text x="217.6" y="117.3">R19</text>
<text x="14.9" y="120.9">J5</text>
<text x="89.6" y="125.8">20.0K</text>
<text x="177.7" y="122.6">600</text>
<text x="187.7" y="123.7">C12</text>
<text x="187.7" y="125.8">47pF</text>
<text x="198.4" y="123.7">BAT43</text>
<text x="217.6" y="123.7">30K</text>
<text x="230.4" y="125.8">R20</text>
<text x="279.5" y="125.8">R21</text>
<text x="294.4" y="123.7">C13</text>
<text x="294.4" y="125.8">0.1</text>
<text x="307.2" y="123.7">C14</text>
<text x="307.2" y="125.8">0.1</text>
<text x="230.4" y="128">15K</text>
<text x="279.5" y="128">1.00K</text>
<text x="41.4" y="134.8">L7</text>
<text x="59.7" y="133.7">C15</text>
<text x="70.4" y="134.4">R23</text>
<text x="89.6" y="132.2">U1B</text>
<text x="119.5" y="132.2">R22</text>
<text x="211.2" y="136.5">R24</text>
<text x="41.1" y="139.7">600</text>
<text x="51.2" y="140.7">C16</text>
<text x="51.2" y="142.9">47pF</text>
<text x="57.6" y="140.7">10uF/BP</text>
<text x="70.4" y="140.7">47</text>
<text x="81.1" y="140.7">MCP6L02</text>
<text x="119.5" y="138.6">10.0K</text>
<text x="177.9" y="143.3">L9</text>
<text x="200.5" y="142.9">D5</text>
<text x="211.2" y="138.6">10.0K</text>
<text x="217.6" y="142.9">R26</text>
<text x="14.9" y="147.1">DB9F</text>
<text x="41.4" y="149.7">L8</text>
<text x="70.4" y="149.3">R25</text>
<text x="177.7" y="148.2">600</text>
<text x="187.7" y="149.3">C18</text>
<text x="198.4" y="149.3">BAT43</text>
<text x="217.6" y="149.3">30K</text>
<text x="41.1" y="154.6">600</text>
<text x="51.2" y="155.7">C17</text>
<text x="70.4" y="155.7">475K</text>
<text x="187.7" y="151.4">47pF</text>
<text x="230.4" y="151.4">R28</text>
<text x="230.4" y="153.6">15K</text>
<text x="51.2" y="157.8">47pF</text>
<text x="83.2" y="157.8">R27</text>
<text x="83.2" y="160">68.1K</text>
<text x="177.7" y="167.4">600</text>
<text x="177.9" y="162.5">L10</text>
<text x="219.7" y="164.2">R30</text>
<text x="219.7" y="166.4">470</text>
<text x="187.7" y="168.5">C19</text>
<text x="187.7" y="170.6">47pF</text>
<text x="200.5" y="168.5">Q3</text>
<text x="200.5" y="170.6">RTR030N05TL</text>
<text x="211.2" y="177">D6</text>
<text x="211.2" y="179.1">LED</text>
<text x="221.9" y="177">Q4</text>
<text x="221.9" y="179.1">DMN2075U</text>
<text x="234.7" y="179.1">R31</text>
<text x="234.7" y="185.6">47</text>
</g>
<g font-size="1.9" fill="#004080">
<text x="276.2" y="22.6">1</text>
<text x="283.7" y="22.6">2</text>
<text x="276.2" y="24.7">3</text>
<text x="276.2" y="26.8">5</text>
<text x="276.2" y="29">7</text>
<text x="283.7" y="24.7">4</text>
<text x="283.7" y="26.8">6</text>
<text x="283.7" y="29">8</text>
<text x="276.2" y="31.1">9</text>
<text x="276.2" y="33.2">11</text>
<text x="276.2" y="35.4">13</text>
<text x="282.7" y="33.2">12</text>
<text x="282.7" y="35.4">14</text>
<text x="282.7" y="31.1">10</text>
<text x="276.2" y="37.5">15</text>
<text x="276.2" y="39.6">17</text>
<text x="276.2" y="41.8">19</text>
<text x="282.7" y="37.5">16</text>
<text x="282.7" y="39.6">18</text>
<text x="282.7" y="41.8">20</text>
<text x="276.2" y="43.9">21</text>
<text x="276.2" y="46.1">23</text>
<text x="282.7" y="43.9">22</text>
<text x="282.7" y="46.1">24</text>
<text x="276.2" y="48.2">25</text>
<text x="276.2" y="50.3">27</text>
<text x="282.7" y="48.2">26</text>
<text x="282.7" y="50.3">28</text>
<text x="144" y="80.2">1</text>
<text x="144" y="82.3">2</text>
<text x="144" y="84.4">3</text>
<text x="144" y="103.6">1</text>
<text x="144" y="105.8">2</text>
<text x="144" y="107.9">3</text>
</g>
<g font-size="1.9" fill="#f00">
<text x="162.1" y="29.8">CTCSS_A</text>
<text x="305.5" y="24.5">BEAGLE4</text>
<text x="305.5" y="26.6">BEAGLE6</text>
<text x="305.5" y="30.9">BEAGLE10</text>
<text x="32" y="46.7">CTCSS_A</text>
<text x="32" y="48.8">COR_A</text>
<text x="32" y="50.9">PTT_A</text>
<text x="106.7" y="57.4">VREF</text>
<text x="162.1" y="55.4">COR_A</text>
<text x="275.6" y="65">BEAGLE15</text>
<text x="275.6" y="62.9">BEAGLE17</text>
<text x="162.1" y="74.6">PTT_A</text>
<text x="162.1" y="119.4">CTCSS_B</text>
<text x="281.6" y="119.2">VREF</text>
<text x="32" y="129.9">COR_B</text>
<text x="32" y="127.8">CTCSS_B</text>
<text x="32" y="132">PTT_B</text>
<text x="106.7" y="138.4">VREF</text>
<text x="162.1" y="145">COR_B</text>
<text x="162.1" y="164.2">PTT_B</text>
</g>
<g font-size="1.9" fill="#00f">
<text x="96.4" y="54.1">-</text>
<text x="96.4" y="58.4">+</text>
<text x="282.3" y="89.4">+</text>
<text x="299.3" y="89.4">+</text>
<text x="96.4" y="135.4">-</text>
<text x="96.4" y="139.5">+</text>
</g>
<g font-size="1.5">
<text x="34.1" y="4.1">5</text>
<text x="98.1" y="4.1">4</text>
<text x="162.1" y="4.1">3</text>
<text x="226.1" y="4.1">2</text>
<text x="290.1" y="4.1">1</text>
<text x=".6" y="31.3">D</text>
<text x="322.7" y="31.3">D</text>
<text x=".6" y="82">C</text>
<text x="322.7" y="82">C</text>
<text x=".6" y="132.7">B</text>
<text x="322.7" y="132.7">B</text>
<text x=".6" y="183.3">A</text>
<text x="322.7" y="183.3">A</text>
<text x="34.1" y="208.9">5</text>
<text x="98.1" y="208.9">4</text>
<text x="162.1" y="208.9">3</text>
<text x="226.1" y="208.9">2</text>
<text x="290.1" y="208.9">1</text>
</g>
</svg>
